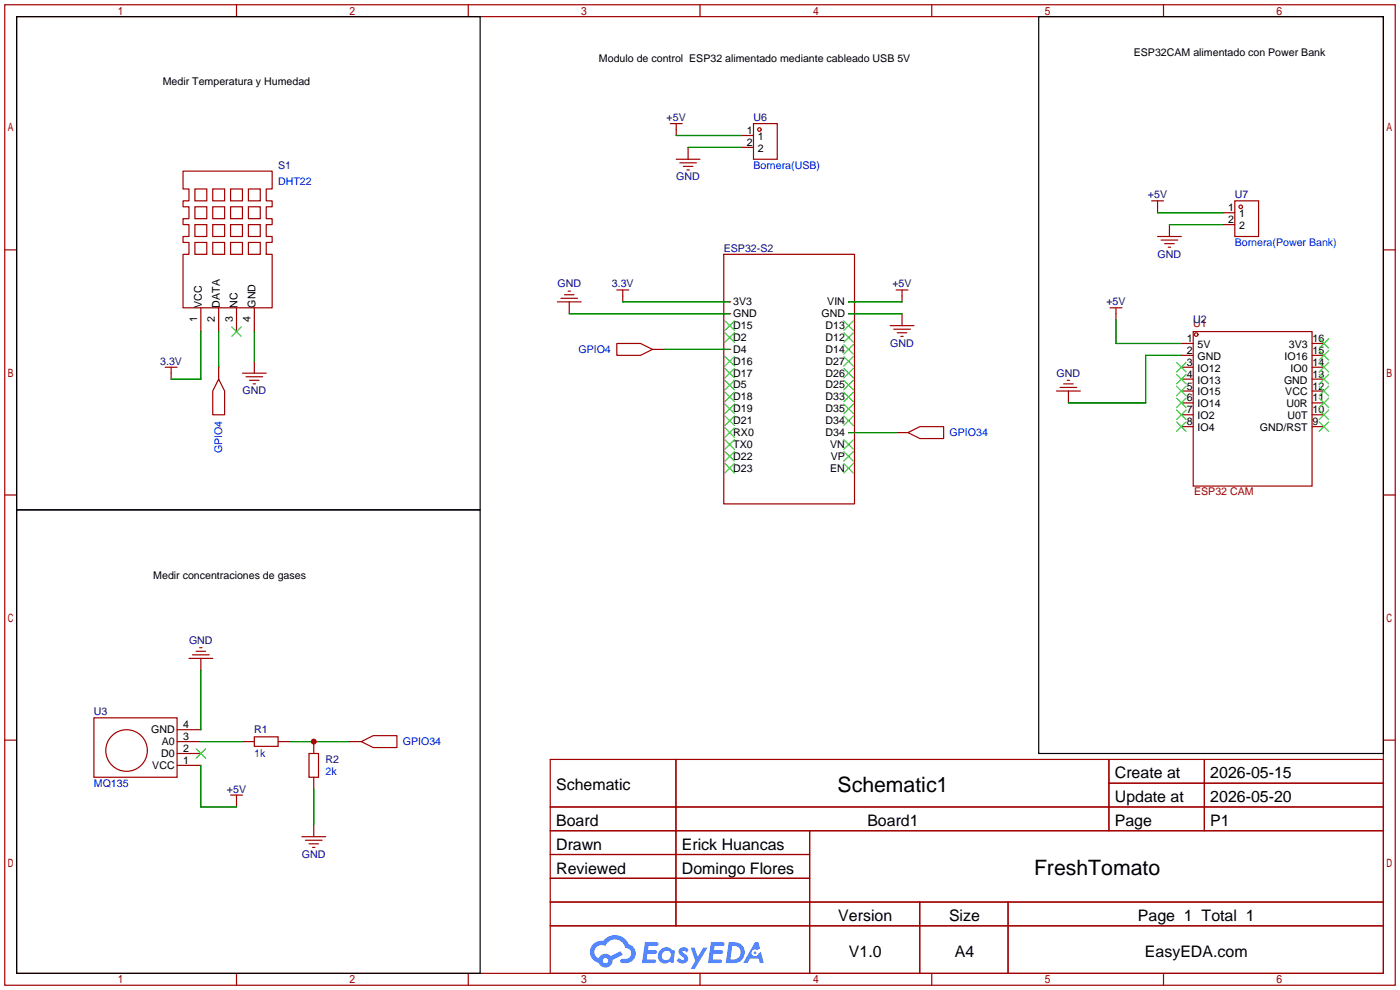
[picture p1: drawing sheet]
<svg xmlns="http://www.w3.org/2000/svg" width="299mm" height="212mm" viewBox="0 0 299 212" stroke-linecap="round" stroke-linejoin="round" font-family="sans-serif">
<g fill="none" stroke="#a10000" stroke-width=".25">
<path d="M1 1h297.2v209.6h-297.2zM3.6 3.6h292.1v204.4h-292.1zM50.5 1v2.6M100.1 1v2.6M149.6 1v2.6M199.1 1v2.6M248.7 1v2.6M1 53.4h2.6M295.7 53.4h2.5M1 105.8h2.6M295.7 105.8h2.5M1 158.2h2.6"/>
<path d="M295.7 158.2h2.5M117.6 162.3h178.1v45.7h-178.1zM117.6 172.5h178.1M117.6 177.5h178.1M144.5 162.3v35.6M173 177.5v30.5M237 162.3v15.2M237 167.4h58.7M257.4 162.3v15.2M117.6 182.6h55.4M117.6 192.8h178.1M117.6 187.7h55.4"/>
<path d="M117.6 197.9h178.1M196.6 192.8v15.2M215.4 192.8v15.2M50.5 208v2.6M100.1 208v2.6M149.6 208v2.6M199.1 208v2.6M248.7 208v2.6"/>
</g>
<g fill="#5487ff">
<path d="M145.3 202.7a1.3 1.3 0 0 1 1.9 .3l-.4 .6a.54 .54 0 0 0-.9-.2l.1 .2a1.34 1.34 0 0 1 .9 1.8 1.47 1.47 0 0 1-2.3-.1l.5-.6 .8 .5a.31 .31 0 0 0 .4-.3 .31 .31 0 0 0-.3-.4 1.12 1.12 0 0 1-.7-1.8z"/>
<path d="M147.6 202.5h.9l.6 2 1.2-2h.9l-2.7 4.6h-.9l1-1.7z"/>
<path d="M137.8 201.4h1.7a1.31 1.31 0 0 1 1.2 .2 .4 .4 0 0 1-.3 .5l-1.8 .1-.1 .9h1.6a.4 .4 0 0 1 .4 .4 .4 .4 0 0 1-.5 .4h-1.6l-.2 1.2h1.4a.46 .46 0 0 1 .5 0 .46 .46 0 0 1 .1 .5l-.4 .2h-2.6z"/>
<path d="M151.9 201.4h1.7a1.32 1.32 0 0 1 1.2 .2 .39 .39 0 0 1-.3 .5l-1.8 .1-.1 .9h1.6a.4 .4 0 0 1 .4 .4 .4 .4 0 0 1-.4 .4h-1.7l-.2 1.2h1.4a.46 .46 0 0 1 .5 0 .46 .46 0 0 1 .1 .5l-.4 .2h-2.6z"/>
<path d="M161.3 201.4h.8l.3 1.3-.6 .4a.75 .75 0 0 0-1.1 .3 .75 .75 0 0 0 .5 1 .75 .75 0 0 0 .9-.7l.5-.2 .6 2.3h-.8l-.3-.9h-1.8l-.5 .9h-1z"/>
<path d="M155.7 201.4l-.6 4.4h1.5a2.27 2.27 0 0 0 2.6-2.2 2.27 2.27 0 0 0-2.7-2.2zM156.5 202.1a1.5 1.5 0 0 1 1.8 1.6 1.5 1.5 0 0 1-1.9 1.4h-.3z"/>
<path d="M141.2 203a1.6 1.6 0 0 0-.3 2.3 1.6 1.6 0 0 0 2.3 .2l.7 .3 .3-2.4-.1-.3-.5-.1a1.58 1.58 0 0 0-2.4 0zM141.8 203.5a.98 .98 0 0 1 1.6 .4 .98 .98 0 0 1-1.1 1.3 .94 .94 0 0 1-.9-.7 .94 .94 0 0 1 .4-1z"/>
<path d="M126.8 201.8a2.37 2.37 0 0 0 1.1 4 1.54 1.54 0 0 0 1.8 1 1.54 1.54 0 0 0 1.2-1.6l2.2-1.1-.5-.8-2 1a1.57 1.57 0 0 0-2.7 .5 1.5 1.5 0 0 1-.7-2.1 1.5 1.5 0 0 1 2.2-.5 2.23 2.23 0 0 1 2.3-1.4 2.23 2.23 0 0 1 2 1.8 1.16 1.16 0 0 1 1.2 1.1 1.16 1.16 0 0 1-1.1 1.2h-.7a.47 .47 0 0 0-.5 .4 .47 .47 0 0 0 .4 .5 2.17 2.17 0 0 0 2.5-.9 2.17 2.17 0 0 0-.3-2.7l-.8-.4a3.2 3.2 0 0 0-5.5-.7l-1.1 .1zM128.8 205.3a.6 .6 0 0 1 1.2 0 .6 .6 0 0 1-1.2 0z"/>
<circle cx="161.4" cy="203.6" r=".28"/>
</g>
<g fill="none" stroke="#a10000" stroke-width=".25">
<path d="M39.1 36.6h19.1v3.8h-1.3v2.5h1.3v1.3h-1.3v2.5h1.3v1.3h-1.3v2.5h1.3v1.3h-1.3v2.6h1.3v11.4h-19.1v-11.4h1.3v-2.6h-1.3v-1.3h1.3v-2.5h-1.3v-1.3h1.3v-2.5h-1.3v-1.3h1.3v-2.5h-1.3zM143.3 26.4h2.5M144.5 34h5.1M144.5 26.4v2.6M145.3 34.8h3.5M146 35.6h2.1M146.8 36.3h.5M147.1 31.5v2.5M158.5 29h2.5M158.5 31.5h2.5M161 26.4h5.1v7.6h-5.1zM41.7 40.4h2.5v2.5h-2.5z"/>
<path d="M41.7 44.2h2.5v2.5h-2.5zM41.7 48h2.5v2.5h-2.5zM41.7 51.8h2.5v2.6h-2.5zM45.5 40.4h2.5v2.5h-2.5zM45.5 44.2h2.5v2.5h-2.5zM45.5 48h2.5v2.5h-2.5zM45.5 51.8h2.5v2.6h-2.5zM49.3 40.4h2.5v2.5h-2.5zM49.3 44.2h2.5v2.5h-2.5zM49.3 48h2.5v2.5h-2.5zM49.3 51.8h2.5v2.6h-2.5zM53.1 40.4h2.5v2.5h-2.5z"/>
<path d="M53.1 44.2h2.5v2.5h-2.5zM53.1 48h2.5v2.5h-2.5zM53.1 51.8h2.5v2.6h-2.5zM154.7 54.4h27.9v53.3h-27.9zM246.1 42.9h2.6M247.4 50.5h5.1M247.4 42.9v2.6M248.2 51.3h3.5M248.9 52.1h2.1M249.7 52.8h.5M249.9 48v2.5M261.4 45.5h2.5"/>
<path d="M261.4 48h2.5M263.9 42.9h5.1v7.6h-5.1zM35.3 78.5h2.5M36.6 78.5v2.5M42.9 65.8v5.1M46.7 65.8v5.1M46.7 78.5v2.5M50.5 65.8v5.1M51.8 79.8h5.1M54.4 65.8v5.1M54.4 77.2v2.6M119.1 64.5h5.1"/>
<path d="M119.9 63.8h3.5M120.6 63h2.1M121.4 62.2h.5M121.7 64.5v2.6M131.8 73.4h5.1l2.5 1.3-2.5 1.2h-5.1zM131.8 62h2.6M133.1 62v2.5M139.4 74.7h2.6M156 64.5h.1M156 67.1h.1M156 69.6h.1M156 72.1h.1"/>
<path d="M156 74.7h.1M156 77.2h.1M156 79.8h.1M181.4 64.5h.1M181.4 67.1h.1M181.4 69.6h.1M181.4 72.1h.1M181.4 74.7h.1M181.4 77.2h.1M181.4 79.8h.1M190.2 69.6h5.1M191 70.4h3.6"/>
<path d="M191.5 62h2.6M191.8 71.1h2M192.5 71.9h.5M192.8 62v2.5M192.8 67.1v2.5M237.2 65.8h2.6M238.5 65.8v2.5M252.5 73.4h2.5M252.5 75.9h2.5M252.5 78.5h2.5M255 70.9h25.4v33h-25.4zM280.4 73.4h2.6"/>
<path d="M280.4 75.9h2.6M280.4 78.5h2.6M46.7 81l1.3 2.6v5h-2.5v-5zM52.6 80.5h3.5M53.3 81.3h2.1M54.1 82h.5M156 82.3h.1M156 84.8h.1M156 87.4h.1M156 89.9h.1M156 92.5h.1M156 95h.1"/>
<path d="M156 97.5h.1M181.4 82.3h.1M181.4 84.8h.1M181.4 87.4h.1M181.4 89.9h.1M181.4 92.5h.1M181.4 95h.1M181.4 97.5h.1M191.5 92.5h2.6M194.1 92.5l2.5-1.3h5.1v2.5h-5.1zM225.8 83.6h5.1M226.6 82.8h3.5"/>
<path d="M227.3 82h2.1M228.1 81.3h.5M228.3 83.6v2.5M252.5 81h2.5M252.5 83.6h2.5M252.5 86.1h2.5M252.5 88.6h2.5M252.5 91.2h2.5M280.4 81h2.6M280.4 83.6h2.6M280.4 86.1h2.6M280.4 88.6h2.6"/>
<path d="M280.4 91.2h2.6M156 100.1h.1M181.4 100.1h.1M41.1 140h3.6M41.9 139.2h2M42.7 138.4h.5M20.1 153.4h17.7v12.7h-17.7zM37.8 158.5h5.1M37.8 156h5.1M40.4 140.7h5.1M42.9 140.7v2.6M51.8 158.5h2.6"/>
<path d="M54.4 157.5h5v2h-5zM59.4 158.5h2.6M67.1 158.5v2.5M74.7 158.5h2.5M77.2 158.5l2.6-1.3h5v2.6h-5zM37.8 163.6h5.1M37.8 161h5.1M49.3 169.9h2.5M50.5 169.9v2.6M64.5 178.8h5.1M65.3 179.6h3.5M66 161h2.1v5.1h-2.1z"/>
<path d="M67.1 166.1v2.6M67.1 176.3v2.5M66 180.3h2.1M66.8 181.1h.5"/>
<circle cx="162.3" cy="27.7" r=".38"/>
<circle cx="265.2" cy="44.2" r=".38"/>
<circle cx="255.7" cy="71.5" r=".38"/>
<circle cx="27.1" cy="160.4" r="4.4"/>
</g>
<g fill="none" stroke="#3c3" stroke-width=".25">
<path d="M49.5 69.8l2.1 2.1M51.6 69.8l-2.1 2.1M154.9 68.6l2.1 2M154.9 71.1l2.1 2.1M154.9 76.2l2.1 2M154.9 78.7l2.1 2.1M157 68.6l-2.1 2M157 71.1l-2.1 2.1M157 76.2l-2.1 2M157 78.7l-2.1 2.1M180.3 68.6l2.1 2M180.3 71.1l2.1 2.1"/>
<path d="M180.3 73.7l2.1 2M180.3 76.2l2.1 2M180.3 78.7l2.1 2.1M182.4 68.6l-2.1 2M182.4 71.1l-2.1 2.1M182.4 73.7l-2.1 2M182.4 76.2l-2.1 2M182.4 78.7l-2.1 2.1M251.5 77.5l2 2M253.5 77.5l-2 2M281.9 77.5l2.1 2M281.9 74.9l2.1 2.1"/>
<path d="M281.9 72.4l2.1 2M284 77.5l-2.1 2M284 74.9l-2.1 2.1M284 72.4l-2.1 2M154.9 81.3l2.1 2M154.9 83.8l2.1 2.1M154.9 86.4l2.1 2M154.9 88.9l2.1 2M154.9 91.4l2.1 2.1M154.9 94l2.1 2M154.9 96.5l2.1 2.1M154.9 99.1l2.1 2"/>
<path d="M157 81.3l-2.1 2M157 83.8l-2.1 2.1M157 86.4l-2.1 2M157 88.9l-2.1 2M157 91.4l-2.1 2.1M157 94l-2.1 2M157 96.5l-2.1 2.1M157 99.1l-2.1 2M180.3 81.3l2.1 2M180.3 83.8l2.1 2.1M180.3 86.4l2.1 2M180.3 88.9l2.1 2"/>
<path d="M180.3 94l2.1 2M180.3 96.5l2.1 2.1M180.3 99.1l2.1 2M182.4 81.3l-2.1 2M182.4 83.8l-2.1 2.1M182.4 86.4l-2.1 2M182.4 88.9l-2.1 2M182.4 94l-2.1 2M182.4 96.5l-2.1 2.1M182.4 99.1l-2.1 2M251.5 80l2 2M251.5 82.5l2 2.1"/>
<path d="M251.5 85.1l2 2M251.5 87.6l2 2.1M251.5 90.2l2 2M253.5 80l-2 2M253.5 82.5l-2 2.1M253.5 85.1l-2 2M253.5 87.6l-2 2.1M253.5 90.2l-2 2M281.9 90.2l2.1 2M281.9 87.6l2.1 2.1M281.9 85.1l2.1 2M281.9 82.5l2.1 2.1"/>
<path d="M281.9 80l2.1 2M284 90.2l-2.1 2M284 87.6l-2.1 2.1M284 85.1l-2.1 2M284 82.5l-2.1 2.1M284 80l-2.1 2M41.9 160l2 2.1M43.9 160l-2 2.1"/>
</g>
<g fill="none" stroke="#008700" stroke-width=".25">
<path d="M144.5 29h14M147.1 31.5h11.4M247.4 45.5h14M249.9 48h11.5M42.9 70.9v10.1h-6.3M46.7 70.9v7.6M54.4 70.9v6.3M121.7 67.1h34.3M133.1 64.5h22.9M142 74.7h14M181.4 64.5h11.4M181.4 67.1h11.4"/>
<path d="M238.5 68.3v5.1h14M252.5 75.9h-7.6v10.2h-16.6M181.4 92.5h10.1M42.9 158.5h8.9M42.9 143.3v12.7M62 158.5h12.7M42.9 163.6v8.9h7.6M67.1 168.7v7.6"/>
</g>
<path d="M3.6 3.6h99v105.4h-99zM222 3.6h73.7v157.4h-73.7zM3.6 109h99v99h-99z" fill="none" stroke="#000" stroke-width=".25"/>
<circle cx="67.1" cy="158.5" r=".63" fill="#c00"/>
<g font-size="4.5">
<text x="179" y="169.2">Schematic1</text>
<text x="221" y="187">FreshTomato</text>
</g>
<g font-size="3.4">
<text x="238.3" y="166.4">Create at</text>
<text x="258.7" y="166.4">2026-05-15</text>
<text x="118.9" y="168.9">Schematic</text>
<text x="238.3" y="171.4">Update at</text>
<text x="258.7" y="171.4">2026-05-20</text>
<text x="118.9" y="176.5">Board</text>
<text x="185.4" y="176.5">Board1</text>
<text x="238.3" y="176.5">Page</text>
<text x="258.7" y="176.5">P1</text>
<text x="118.9" y="181.6">Drawn</text>
<text x="145.7" y="181.6">Erick Huancas</text>
<text x="118.9" y="186.7">Reviewed</text>
<text x="145.7" y="186.7">Domingo Flores</text>
<text x="179.2" y="196.8">Version</text>
<text x="202.8" y="196.8">Size</text>
<text x="243.2" y="196.8">Page 1 Total 1</text>
<text x="181.4" y="204.5">V1.0</text>
<text x="204.1" y="204.5">A4</text>
<text x="244.7" y="204.5">EasyEDA.com</text>
</g>
<g font-size="2.3">
<text x="242.3" y="11.9">ESP32CAM alimentado con Power Bank</text>
<text x="128" y="13.2">Modulo de control ESP32 alimentado mediante cableado USB 5V</text>
<text x="34.8" y="18.3">Medir Temperatura y Humedad</text>
<text x="159.6" y="28.6">1</text>
<text x="162" y="29.9">1</text>
<text x="159.6" y="31.2">2</text>
<text x="162" y="32.5">2</text>
<text x="262.5" y="45.2">1</text>
<text x="262.5" y="47.7">2</text>
<text x="264.8" y="46.4">1</text>
<text x="264.8" y="49">2</text>
<text x="43.1" y="65.8" transform="rotate(-90 43.1 65.8)">VCC</text>
<text x="47" y="65.8" transform="rotate(-90 47 65.8)">DATA</text>
<text x="50.8" y="65.8" transform="rotate(-90 50.8 65.8)">NC</text>
<text x="54.6" y="65.8" transform="rotate(-90 54.6 65.8)">GND</text>
<text x="156.7" y="65.2">3V3</text>
<text x="176.8" y="65.2">VIN</text>
<text x="42.1" y="68.8" transform="rotate(-90 42.1 68.8)">1</text>
<text x="45.9" y="68.8" transform="rotate(-90 45.9 68.8)">2</text>
<text x="49.7" y="68.8" transform="rotate(-90 49.7 68.8)">3</text>
<text x="53.6" y="68.8" transform="rotate(-90 53.6 68.8)">4</text>
<text x="156.7" y="67.8">GND</text>
<text x="156.7" y="70.3">D15</text>
<text x="175.6" y="67.8">GND</text>
<text x="176.4" y="70.3">D13</text>
<text x="156.7" y="72.9">D2</text>
<text x="156.7" y="75.4">D4</text>
<text x="156.7" y="77.9">D16</text>
<text x="176.4" y="72.9">D12</text>
<text x="176.4" y="75.4">D14</text>
<text x="176.4" y="77.9">D27</text>
<text x="253.6" y="73.1">1</text>
<text x="253.6" y="75.6">2</text>
<text x="256" y="74.4">5V</text>
<text x="256" y="76.9">GND</text>
<text x="274.6" y="76.9">IO16</text>
<text x="275.4" y="74.4">3V3</text>
<text x="280.5" y="75.6">15</text>
<text x="280.5" y="73.1">16</text>
<text x="156.7" y="80.5">D17</text>
<text x="156.7" y="83">D5</text>
<text x="176.4" y="83">D25</text>
<text x="176.4" y="80.5">D26</text>
<text x="253.6" y="78.2">3</text>
<text x="253.6" y="80.7">4</text>
<text x="253.6" y="83.3">5</text>
<text x="256" y="79.4">IO12</text>
<text x="256" y="82">IO13</text>
<text x="274.4" y="82">GND</text>
<text x="275.8" y="79.4">IO0</text>
<text x="280.5" y="83.3">12</text>
<text x="280.5" y="80.7">13</text>
<text x="280.5" y="78.2">14</text>
<text x="156.7" y="85.6">D18</text>
<text x="156.7" y="88.1">D19</text>
<text x="176.4" y="85.6">D33</text>
<text x="176.4" y="88.1">D35</text>
<text x="253.6" y="85.8">6</text>
<text x="253.6" y="88.3">7</text>
<text x="256" y="84.5">IO15</text>
<text x="256" y="87.1">IO14</text>
<text x="256" y="89.6">IO2</text>
<text x="274.7" y="84.5">VCC</text>
<text x="274.9" y="87.1">U0R</text>
<text x="275.2" y="89.6">U0T</text>
<text x="280.5" y="88.3">10</text>
<text x="280.5" y="85.8">11</text>
<text x="156.7" y="90.6">D21</text>
<text x="156.7" y="93.2">RX0</text>
<text x="156.7" y="95.7">TX0</text>
<text x="176.4" y="90.6">D34</text>
<text x="176.4" y="93.2">D34</text>
<text x="177.4" y="95.7">VN</text>
<text x="253.6" y="90.9">8</text>
<text x="256" y="92.1">IO4</text>
<text x="269.3" y="92.1">GND/RST</text>
<text x="280.5" y="90.9">9</text>
<text x="156.7" y="98.3">D22</text>
<text x="156.7" y="100.8">D23</text>
<text x="177.4" y="100.8">EN</text>
<text x="177.6" y="98.3">VP</text>
<text x="32.8" y="123.7">Medir concentraciones de gases</text>
<text x="39.1" y="155.6">4</text>
<text x="32.3" y="156.7">GND</text>
<text x="34.4" y="161.7">D0</text>
<text x="34.6" y="159.2">A0</text>
<text x="39.1" y="160.7">2</text>
<text x="39.1" y="158.2">3</text>
<text x="32.6" y="164.3">VCC</text>
<text x="39.1" y="163.3">1</text>
</g>
<g font-size="2.3" fill="#000080">
<text x="142.5" y="25.9">+5V</text>
<text x="161" y="25.9">U6</text>
<text x="59.4" y="36">S1</text>
<text x="144.5" y="38.6">GND</text>
<text x="245.3" y="42.4">+5V</text>
<text x="263.9" y="42.4">U7</text>
<text x="154.7" y="53.8">ESP32-S2</text>
<text x="247.4" y="55.1">GND</text>
<text x="119.1" y="61.4">GND</text>
<text x="130.8" y="61.4">3.3V</text>
<text x="190.7" y="61.4">+5V</text>
<text x="236.5" y="65.2">+5V</text>
<text x="255" y="69.1">U2</text>
<text x="34.2" y="77.9">3.3V</text>
<text x="190.3" y="74.1">GND</text>
<text x="225.8" y="80.5">GND</text>
<text x="51.8" y="84.3">GND</text>
<text x="40.4" y="137.6">GND</text>
<text x="20.1" y="152.9">U3</text>
<text x="54.4" y="156.7">R1</text>
<text x="69.6" y="163">R2</text>
<text x="48.5" y="169.4">+5V</text>
<text x="64.5" y="183.4">GND</text>
</g>
<g font-size="2.3" fill="#00f">
<text x="59.4" y="39.6">DHT22</text>
<text x="161" y="36">Bornera(USB)</text>
<text x="263.9" y="52.5">Bornera(Power Bank)</text>
<text x="123.6" y="75.4">GPIO4</text>
<text x="202.9" y="93.2">GPIO34</text>
<text x="47.5" y="96.8" transform="rotate(-90 47.5 96.8)">GPIO4</text>
<text x="54.4" y="161.8">1k</text>
<text x="86.1" y="159.2">GPIO34</text>
<text x="69.6" y="165.6">2k</text>
<text x="20.1" y="168.1">MQ135</text>
</g>
<g font-size="2.3" fill="#a00000">
<text x="255" y="69.9">U1</text>
<text x="255.2" y="105.8">ESP32 CAM</text>
</g>
</svg>
